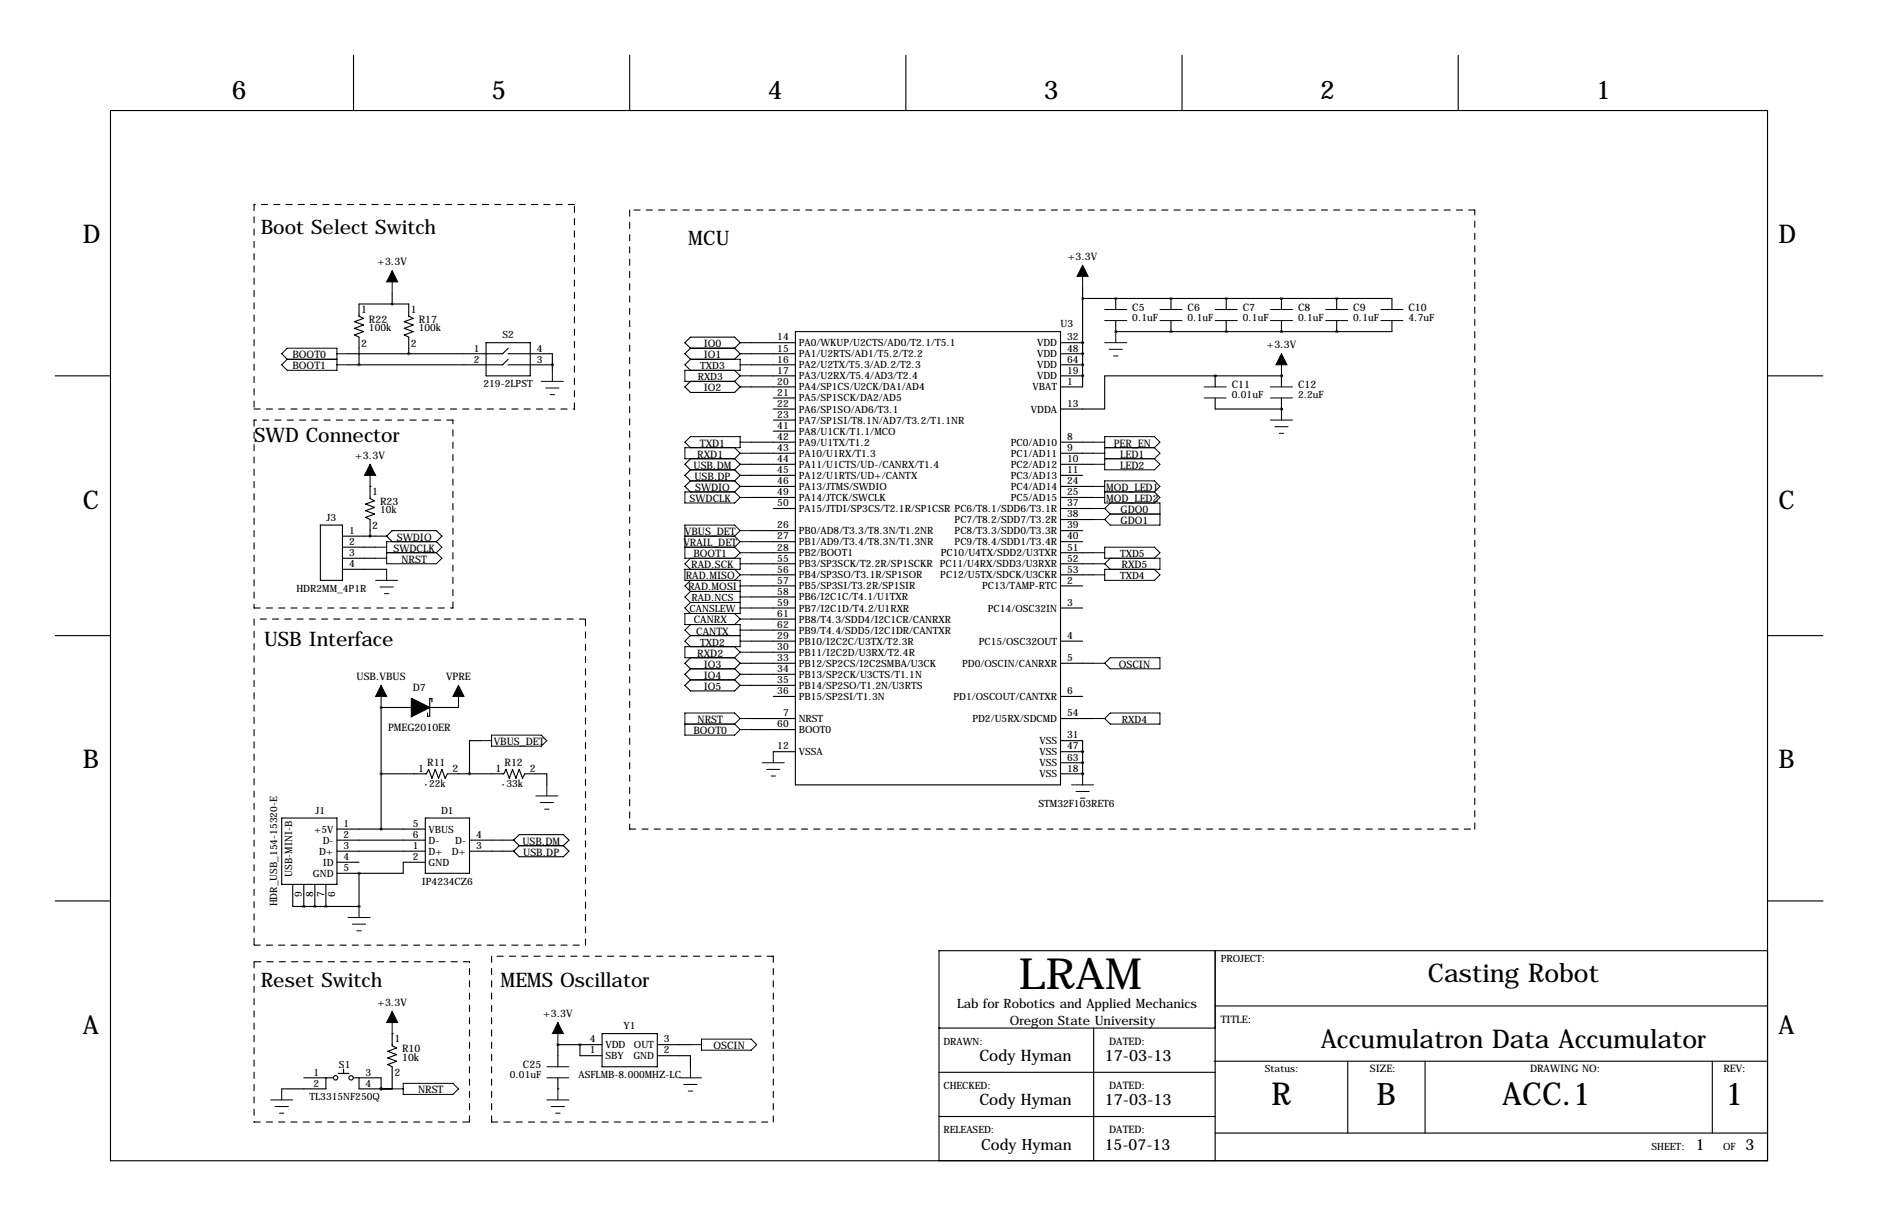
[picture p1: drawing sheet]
<svg xmlns="http://www.w3.org/2000/svg" width="432mm" height="279mm" viewBox="0 0 432 279" stroke-linecap="round" stroke-linejoin="round" font-family="sans-serif">
<g fill="none" stroke="#000" stroke-width=".25">
<path d="M81.3 12.7v12.7M144.8 12.7v12.7M208.3 12.7v12.7M271.8 12.7v12.7M335.3 12.7v12.7M25.4 25.4h381v241.3h-381zM90.2 67.3v2.5M111.8 78.7h10.1v7.7h-10.1zM170.2 78.7h12.7M170.2 78.7l-1.3 1.3M170.2 78.7l-1.3-1.2h-10.2l-1.2 1.2 1.2 1.3M182.9 76.2h60.9v104.1h-60.9z"/>
<path d="M243.8 78.7h5.1M248.9 78.7h.1M248.9 66v22.9h-5.1M248.9 68.6h71.1v2.5M256.5 68.6h.1M256.5 76.2h.1M256.5 68.6v2.5M256.5 73.7v2.5M269.2 68.6h.1M269.2 76.2h.1M269.2 68.6v2.5M269.2 73.7v2.5"/>
<path d="M281.9 68.6h.1M281.9 76.2h.1M281.9 68.6v2.5M281.9 73.7v2.5M294.6 68.6h.1M294.6 76.2h.1M294.6 68.6v2.5M294.6 73.7v2.5M307.3 76.2h.1M307.3 68.6h.1M307.3 68.6v2.5M307.3 73.7v2.5"/>
<path d="M320 73.7v2.5h-63.5M12.7 86.4h12.7M94 81.3v-3.8l-1-.5 2-.8-2-.8 2-.7-2-.8 2-.7-1-.6v-2.8h-11.5v2.8l1.1 .6-2.1 .7 2.1 .8-2.1 .7 2.1 .8-2.1 .8 1 .5v6.3M116.8 80l-1.2 1.3h-35.6M116.8 81.3h10.2v3.8M116.8 82.5l-1.2 1.3h-35.6M116.8 83.8h10.2M127 83.8h.1M157.5 88.9l1.2-1.3h10.2l1.3 1.3-1.3 1.3h-10.2zM158.7 80h10.2M158.7 80l-1.2 1.3 1.2 1.2h10.2l1.3-1.2M168.9 80l1.3 1.3"/>
<path d="M170.2 81.3h12.7M170.2 88.9h12.7M172.7 86.4h10.2M172.7 83.8h10.2M177.8 91.4h5.1M177.8 94h5.1M177.8 96.5h5.1M177.8 99.1h5.1M243.8 86.4h5.1M243.8 81.3h5.1M243.8 83.8h5.1M248.9 86.4h.1"/>
<path d="M248.9 83.8h.1M248.9 81.3h.1M279.4 86.4h-25.4v7.6h-10.2M279.4 86.4h.1M279.4 86.4v2.5M279.4 91.4v2.6h15.2M279.4 86.4h15.2M294.6 94h.1M294.6 86.4h.1M294.6 86.4v2.5M294.6 91.4v2.6M406.4 86.4h12.7"/>
<path d="M85.1 111.8h.1M85.1 111.8v2.8l1 .5-2 .7 2 .8-2 .7 2 .8-2 .8 1 .5v3.8M158.7 107.9h10.2M158.7 110.5h10.2M158.7 107.9l-1.2 1.3 1.2 1.3M158.7 110.5l-1.2 1.3 1.2 1.2h10.2l1.3-1.2M168.9 107.9l1.3 1.3M168.9 110.5l1.3 1.3M170.2 106.7h12.7M170.2 109.2h12.7M170.2 111.8h12.7M170.2 106.7l-1.3 1.2"/>
<path d="M170.2 106.7l-1.3-1.3h-10.2l-1.2 1.3 1.2 1.2M170.2 109.2l-1.3 1.3M172.7 101.6h10.2M172.7 104.1h10.2M172.7 114.3h10.2M177.8 116.8h5.1M243.8 101.6h7.7M243.8 104.1h7.7M243.8 106.7h7.7M243.8 109.2h5.1M243.8 111.8h7.7M243.8 114.3h7.7"/>
<path d="M243.8 116.8h7.7M243.8 119.4h7.7M73.7 120.7h5v12.6h-5zM78.7 123.2h10.2M78.7 125.7h7.7M78.7 128.3h7.7M78.7 130.8h10.2M88.9 123.2l1.3-1.3h10.1l1.3 1.3-1.3 1.3h-10.1zM172.7 121.9h10.2M172.7 124.5h10.2M172.7 127h10.2M172.7 129.5h10.2"/>
<path d="M172.7 132.1h10.2M172.7 134.6h10.2M172.7 137.2h10.2M172.7 139.7h10.2M243.8 121.9h5.1M243.8 124.5h5.1M243.8 127h7.7M243.8 129.5h7.7M243.8 132.1h7.7M243.8 134.6h5.1M243.8 139.7h5.1M12.7 146h12.7"/>
<path d="M158.7 153.7h10.2M158.7 156.2h10.2M158.7 153.7l-1.2 1.2 1.2 1.3M158.7 156.2l-1.2 1.3 1.2 1.3h10.2l1.3-1.3M168.9 153.7l1.3 1.2M168.9 156.2l1.3 1.3M170.2 152.4h12.7M170.2 154.9h12.7M170.2 157.5h12.7M170.2 152.4l-1.3 1.3M170.2 152.4l-1.3-1.3h-10.2l-1.2 1.3 1.2 1.3M170.2 154.9l-1.3 1.3"/>
<path d="M172.7 142.2h10.2M172.7 144.8h10.2M172.7 147.3h10.2M172.7 149.9h10.2M243.8 147.3h5.1M243.8 152.4h7.7M406.4 146h12.7M87.6 162.6h.1M87.6 177.8h10.4l.6-1 .7 2 .8-2 .7 2 .8-2 .8 2 .5-1h12.9l.5-1 .8 2 .8-2 .7 2 .8-2 .7 2 .5-1h5.1v2.5M87.6 162.6h7M87.6 162.6v27.9M98.7 162.6h6.7"/>
<path d="M99.3 161.3v-.8h-.5v4.1h-.5v-.8M110.5 170.2h-2.6v7.6M172.7 165.1h10.2M172.7 167.6h10.2M177.8 172.7h.1M177.8 160h5.1M177.8 172.7h5.1M243.8 160h5.1M243.8 165.1h7.7M243.8 175.3h5.1M243.8 172.7h5.1M243.8 170.2h5.1v7.6"/>
<path d="M243.8 177.8h5.1M248.9 172.7h.1M248.9 175.3h.1M248.9 177.8h.1M64.8 188h12.7v15.2h-12.7zM77.5 198.1h5M77.5 195.6h20.3M77.5 193h20.3M77.5 190.5h20.3M97.8 180.3h.1M97.8 198.1h-5.1v2.6h-10.2M97.8 188h10.1v12.7h-10.1z"/>
<path d="M107.9 195.6h10.2M107.9 193h10.2M115.6 180.3h.1M118.1 193l1.3 1.3M118.1 193l1.3-1.2h10.1l1.3 1.2-1.3 1.3M119.4 194.3h10.1M119.4 194.3l-1.3 1.3M129.5 194.3l1.3 1.3-1.3 1.2h-10.1l-1.3-1.2M12.7 207h12.7M67.3 203.2v5.1h15.2M69.8 208.3h.1M69.8 203.2v5.1"/>
<path d="M72.4 208.3h.1M72.4 203.2v5.1M74.9 208.3h.1M74.9 203.2v5.1M77.5 200.7h5M82.5 200.7h.1M82.5 208.3h.1M82.5 200.7v7.6M279.4 218.4v48.3M406.4 218.4h-190.5v48.3M406.5 207h12.7M90.2 237.5v2.8l1 .5-2 .8 2 .7-2 .8 2 .7-2 .8 1 .5v5.1h-2.6"/>
<path d="M90.2 237.5h.1M138.4 237.5h12.7v7.6h-12.7zM215.9 236.2h63.5M251.5 236.2v30.5M279.4 231.1h127M69.8 247.6h6.9M74.9 247.6v2.6h-10.1M77.7 246.6h2.6M79 245.6v1M81.3 247.6h6.3v2.6M82.5 247.6v2.6h7.7M87.6 250.2h.1"/>
<path d="M128.3 240h.1M128.3 250.2h.1M128.3 240h10.1M128.3 240v5.1M128.3 247.6v2.6M133.3 240h.1M133.3 240v2.6h5.1M151.1 242.6h7.6v2.5M151.1 240h7.6M215.9 246.4h63.5M215.9 256.5h63.5M279.1 243.8h127.3"/>
<path d="M309.9 243.8v16.5M327.7 243.8v16.5M393.7 243.8v16.5M279.4 260.3h127"/>
<circle cx="77.2" cy="247.6" r=".51"/>
<circle cx="80.7" cy="247.7" r=".51"/>
</g>
<g fill="none" stroke="#000" stroke-width=".25" stroke-dasharray="1.4 1.4">
<path d="M58.4 47v47M132.1 47h-73.7M144.8 48.3v142.2M339.1 48.3h-194.3M58.4 96.5v43.2M58.4 94h73.7M104.1 96.5h-45.7M132.1 94v-47M58.4 139.7h45.7M104.1 139.7v-43.2M58.4 142.2v75M134.6 142.2h-76.2"/>
<path d="M144.8 190.5h194.3M339.1 190.5v-142.2M58.4 217.2h76.2M113 219.7v38.1M134.6 217.2v-75M177.8 219.7h-64.8M58.4 221v36.8M107.9 221h-49.5M58.4 257.8h49.5M107.9 257.8v-36.8M113 257.8h64.8M177.8 257.8v-38.1"/>
</g>
<g fill="none" stroke="#000" stroke-width=".23">
<path d="M90.2 62.2v5.1M248.9 61v5M254 71.1h5.1M254 73.7h5.1M254 78.7h5.1M256.5 76.2v2.5M266.7 71.1h5.1M266.7 73.7h5.1M279.4 71.1h5.1M279.4 73.7h5.1M292.1 71.1h5.1M292.1 73.7h5.1"/>
<path d="M304.8 71.1h5.1M304.8 73.7h5.1M317.5 71.1h5.1M317.5 73.7h5.1M66 82.5h11.5M66 80h11.5v5.1h-11.5l-1.2-1.3 1.2-1.3-1.2-1.2zM77.5 83.8h2.5M77.5 81.3h2.5M124.5 87.6h5M125.5 89.2h3M126.5 90.7h1M127 85.1v2.5"/>
<path d="M158.7 85.1l-1.2-1.3 1.2-1.3h11.5v2.6h-12.7v2.5h11.4l1.3-1.2M168.9 85.1l1.3 1.3M170.2 83.8h2.5M170.2 86.4h2.5M255 80.3h3.1M256 81.8h1M276.9 88.9h5M276.9 91.4h5M292.1 88.9h5.1M292.1 91.4h5.1M292.1 96.5h5.1M293.1 98h3.1"/>
<path d="M294.1 99.6h1M294.6 81.3v5.1M294.6 94v2.5M85.1 106.7v5.1M157.5 113h11.4l1.3 1.3-1.3 1.3h-11.4zM158.7 102.9l-1.2-1.3 1.2-1.3h11.5v2.6h-12.7v2.5h11.4l1.3-1.3M168.9 102.9l1.3 1.2M170.2 101.6h2.5M170.2 104.1h2.5M170.2 114.3h2.5M251.5 101.6h2.5M251.5 104.1h2.5"/>
<path d="M251.5 114.3h2.5M251.5 106.7h2.5M251.5 111.8h2.5M251.5 116.8h2.5M251.5 119.4h2.5M254 102.9h11.4M254 105.4h11.4M254 113h11.4M254 116.8l1.3 1.3M255.3 115.6l-1.3 1.2M255.3 118.1h11.4M255.3 118.1l-1.3 1.3"/>
<path d="M265.4 102.9l1.3-1.3-1.3-1.3h-11.4v7.6h11.4l1.3-1.2-1.3-1.3M265.4 113l1.3-1.2-1.3-1.3h-11.4v5.1h12.7v5.1h-11.4l-1.3-1.3M265.4 102.9l1.3 1.2-1.3 1.3M265.4 113l1.3 1.3-1.3 1.3M86.4 125.7h2.5M86.4 128.3h2.5M86.4 133.3h5M87.4 134.9h3M88.4 136.4h1M88.9 127h11.4M88.9 124.5h11.4l1.3 1.2-1.3 1.3 1.3 1.3-1.3 1.2h-11.4zM88.9 130.8v2.5"/>
<path d="M157.5 125.7h11.4M157.5 123.2h11.4M158.7 138.4l-1.2 1.3 1.2 1.3M158.7 133.3l-1.2 1.3 1.2 1.3M158.7 135.9h11.5M158.7 128.3l-1.2 1.2 1.2 1.3M158.7 135.9l-1.2 1.3 1.2 1.2M158.7 138.4h11.5M168.9 125.7l1.3 1.3M168.9 130.8l1.3 1.3M168.9 123.2l1.3 1.3M170.2 121.9l-1.3-1.2h-11.4v7.6h12.7v2.5h-12.7v2.5h12.7v7.7h-12.7v2.5h12.7v5.1h-12.7v2.5h11.4l1.3-1.2"/>
<path d="M170.2 127h2.5M170.2 129.5h2.5M170.2 132.1h2.5M170.2 132.1l-1.3 1.2M170.2 127l-1.3 1.3M170.2 134.6h2.5M170.2 121.9l-1.3 1.3M170.2 137.2h2.5M170.2 124.5l-1.3 1.2M170.2 124.5h2.5M170.2 139.7h2.5M170.2 121.9h2.5"/>
<path d="M251.5 127h2.5M251.5 129.5h2.5M251.5 132.1h2.5M254 129.5l1.3 1.3M255.3 128.3l-1.3 1.2M265.4 128.3l1.3-1.3-1.3-1.3h-11.4v2.6h12.7v2.5h-12.7v2.5h11.4l1.3-1.2-1.3-1.3M87.6 157.5v5.1M105.4 157.5v5.1M158.7 146h11.5M158.7 146l-1.2 1.3 1.2 1.3M158.7 143.5l-1.2 1.3 1.2 1.2M168.9 148.6l1.3 1.3"/>
<path d="M168.9 141l1.3 1.2M170.2 147.3h2.5M170.2 149.9h2.5M170.2 142.2h2.5M170.2 142.2l-1.3 1.3M170.2 144.8h2.5M251.5 152.4h2.5M255.3 151.1h11.4v2.6h-11.4l-1.3-1.3zM110.5 170.2h2.5M113 168.9h11.5l1.2 1.3-1.2 1.2h-11.5zM157.5 166.4h11.4M168.9 166.4l1.3 1.2"/>
<path d="M170.2 167.6h2.5M170.2 165.1l-1.3-1.3h-11.4v5.1h11.4l1.3-1.3M170.2 165.1h2.5M170.2 165.1l-1.3 1.3M175.3 175.3h5M176.3 176.8h3M177.3 178.3h1M177.8 172.7v2.6M248.9 177.8v2.5M251.5 165.1h2.5M255.3 163.8h11.4v2.6h-11.4l-1.3-1.3zM123.2 182.9h5.1"/>
<path d="M124.2 184.4h3.1M125.2 185.9h1M125.7 180.3v2.6M246.4 180.3h5.1M247.4 181.9h3M248.4 183.4h1M80 210.8h5.1M81 212.3h3.1M82 213.9h1.1M82.5 208.3v2.5M90.2 232.4v5.1M128.3 234.9v5.1"/>
<path d="M161.3 238.8h11.4l1.3 1.2-1.3 1.3h-11.4zM62.2 252.7h5.1M63.2 254.3h3.1M64.3 255.8h1M64.8 250.2v2.5M90.2 250.2h2.5M92.7 248.9h11.4l1.3 1.3-1.3 1.3h-11.4zM125.7 245.1h5.1M125.7 247.6h5.1M125.7 252.7h5.1M126.7 254.3h3.1M127.8 255.8h1"/>
<path d="M128.3 250.2v2.5M156.2 247.6h5.1M157.2 249.2h3.1M158.2 250.7h1.1M158.7 240h2.6M158.7 245.1v2.5"/>
</g>
<path d="M94.6 160.5l4.1 2.1-4.1 2z" fill="#000" stroke="#000" stroke-width=".38"/>
<path d="M90.2 62.2l1.2 2.6h-2.5zM248.9 61l1.3 2.5h-2.6zM294.6 81.3l1.3 2.5h-2.5zM85.1 106.7l1.3 2.5h-2.6zM87.6 157.5l1.3 2.5h-2.5zM105.4 157.5l1.3 2.5h-2.6zM90.2 232.4l1.2 2.5h-2.5zM128.3 234.9l1.2 2.6h-2.5z" fill="#000" stroke="#000" stroke-width=".23"/>
<path d="M82.5 200.7a.05 .05 0 0 0 .1 0 .05 .05 0 0 0-.1 0zM74.9 208.3a.05 .05 0 0 0 .1 0 .05 .05 0 0 0-.1 0zM69.8 208.3a.05 .05 0 0 0 .1 0 .05 .05 0 0 0-.1 0zM82.5 208.3a.05 .05 0 0 0 .1 0 .05 .05 0 0 0-.1 0zM87.6 190.5a.05 .05 0 0 0 .1 0 .05 .05 0 0 0-.1 0zM256.5 68.6a.05 .05 0 0 0 .1 0 .05 .05 0 0 0-.1 0zM269.2 68.6a.05 .05 0 0 0 .1 0 .05 .05 0 0 0-.1 0zM281.9 68.6a.05 .05 0 0 0 .1 0 .05 .05 0 0 0-.1 0zM294.6 68.6a.05 .05 0 0 0 .1 0 .05 .05 0 0 0-.1 0zM294.6 76.2a.05 .05 0 0 0 .1 0 .05 .05 0 0 0-.1 0zM281.9 76.2a.05 .05 0 0 0 .1 0 .05 .05 0 0 0-.1 0zM269.2 76.2a.05 .05 0 0 0 .1 0 .05 .05 0 0 0-.1 0zM256.5 76.2a.05 .05 0 0 0 .1 0 .05 .05 0 0 0-.1 0zM307.3 68.6a.05 .05 0 0 0 .1 0 .05 .05 0 0 0-.1 0zM307.3 76.2a.05 .05 0 0 0 .1 0 .05 .05 0 0 0-.1 0zM294.6 94a.05 .05 0 0 0 .1 0 .05 .05 0 0 0-.1 0zM294.6 86.4a.05 .05 0 0 0 .1 0 .05 .05 0 0 0-.1 0zM87.6 250.2a.05 .05 0 0 0 .1 0 .05 .05 0 0 0-.1 0zM133.3 240a.05 .05 0 0 0 .1 0 .05 .05 0 0 0-.1 0zM128.2 240a.05 .05 0 0 0 .1 0 .05 .05 0 0 0-.1 0zM87.6 162.6a.05 .05 0 0 0 .1 0 .05 .05 0 0 0-.1 0zM87.6 177.8a.05 .05 0 0 0 .1 0 .05 .05 0 0 0-.1 0zM107.9 177.8a.05 .05 0 0 0 .1 0 .05 .05 0 0 0-.1 0zM90.1 69.9a.05 .05 0 0 0 .1 0 .05 .05 0 0 0-.1 0zM82.5 83.8a.05 .05 0 0 0 .1 0 .05 .05 0 0 0-.1 0zM87.6 250.2a.05 .05 0 0 0 .1 0 .05 .05 0 0 0-.1 0z" fill="#000" stroke="#000" stroke-width=".63"/>
<text font-size="9.9" x="234.3" y="227.3">LRAM</text>
<g font-size="7.3">
<text x="292.4" y="254">R</text>
<text x="345.4" y="254">ACC.1</text>
<text x="396.7" y="254">1</text>
</g>
<text font-size="7.1" x="316.5" y="254">B</text>
<g font-size="5.9">
<text x="53.3" y="22.9">6</text>
<text x="113" y="22.9">5</text>
<text x="176.5" y="22.9">4</text>
<text x="240" y="22.9">3</text>
<text x="303.5" y="22.9">2</text>
<text x="367" y="22.9">1</text>
<text x="19" y="55.9">D</text>
<text x="408.9" y="55.9">D</text>
<text x="19" y="116.8">C</text>
<text x="408.9" y="116.8">C</text>
<text x="19" y="176.5">B</text>
<text x="408.9" y="176.5">B</text>
<text x="328.3" y="225.6">Casting Robot</text>
<text x="19" y="237.5">A</text>
<text x="408.9" y="237.5">A</text>
<text x="303.7" y="240.8">Accumulatron Data Accumulator</text>
</g>
<g font-size="4.6">
<text x="59.9" y="53.8">Boot Select Switch</text>
<text x="158.2" y="56.4">MCU</text>
<text x="58.4" y="101.6">SWD Connector</text>
<text x="60.7" y="148.3">USB Interface</text>
<text x="59.9" y="226.8">Reset Switch</text>
<text x="115.1" y="226.8">MEMS Oscillator</text>
</g>
<g font-size="3.6">
<text x="225.2" y="243.8">Cody Hyman</text>
<text x="254" y="243.8">17-03-13</text>
<text x="225.2" y="254">Cody Hyman</text>
<text x="254" y="254">17-03-13</text>
<text x="225.6" y="264.1">Cody Hyman</text>
<text x="254" y="264.1">15-07-13</text>
<text x="389.9" y="264.1">1</text>
<text x="401.3" y="264.1">3</text>
</g>
<g font-size="3">
<text x="220.1" y="231.6">Lab for Robotics and Applied Mechanics</text>
<text x="232.2" y="235.5">Oregon State University</text>
</g>
<g font-size="2.4">
<text x="245.5" y="59.7">+3.3V</text>
<text x="86.8" y="61">+3.3V</text>
<text x="83.1" y="71.9">1</text>
<text x="94.5" y="71.9">1</text>
<text x="260.3" y="71.4">C5</text>
<text x="273" y="71.4">C6</text>
<text x="285.7" y="71.4">C7</text>
<text x="298.4" y="71.4">C8</text>
<text x="311.1" y="71.4">C9</text>
<text x="323.8" y="71.4">C10</text>
<text x="84.8" y="74.2">R22</text>
<text x="96.3" y="74.2">R17</text>
<text x="67.2" y="82.3">BOOT0</text>
<text x="83.1" y="79.6">2</text>
<text x="94.5" y="79.6">2</text>
<text x="161.8" y="79.8">IO0</text>
<text x="161.8" y="82.3">IO1</text>
<text x="291.2" y="80">+3.3V</text>
<text x="67.2" y="84.8">BOOT1</text>
<text x="161.8" y="89.9">IO2</text>
<text x="283.2" y="89.2">C11</text>
<text x="298.4" y="89.2">C12</text>
<text x="81.7" y="105.4">+3.3V</text>
<text x="159.5" y="107.7">USB.DM</text>
<text x="160.3" y="105.2">RXD1</text>
<text x="160.9" y="102.6">TXD1</text>
<text x="256.1" y="102.6">PER_EN</text>
<text x="257.6" y="105.2">LED1</text>
<text x="257.6" y="107.7">LED2</text>
<text x="85.6" y="113.8">1</text>
<text x="159.7" y="110.2">USB.DP</text>
<text x="159.8" y="112.8">SWDIO</text>
<text x="254.3" y="112.8">MOD_LED1</text>
<text x="87.4" y="116.1">R23</text>
<text x="158.6" y="115.3">SWDCLK</text>
<text x="254.3" y="115.3">MOD_LED2</text>
<text x="257.7" y="117.9">GDO0</text>
<text x="85.6" y="121.5">2</text>
<text x="91.2" y="124.2">SWDIO</text>
<text x="157.1" y="125.5">VRAIL_DET</text>
<text x="157.5" y="122.9">VBUS_DET</text>
<text x="257.7" y="120.4">GDO1</text>
<text x="90.5" y="126.7">SWDCLK</text>
<text x="92.3" y="129.3">NRST</text>
<text x="158.9" y="130.6">RAD.SCK</text>
<text x="159.5" y="128">BOOT1</text>
<text x="257.9" y="130.6">RXD5</text>
<text x="157.7" y="133.1">RAD.MISO</text>
<text x="158.2" y="135.6">RAD.MOSI</text>
<text x="159.5" y="143.3">CANRX</text>
<text x="160.1" y="145.8">CANTX</text>
<text x="160.3" y="150.9">RXD2</text>
<text x="161.8" y="153.4">IO3</text>
<text x="161.8" y="156">IO4</text>
<text x="257.3" y="153.4">OSCIN</text>
<text x="82" y="156.2">USB.VBUS</text>
<text x="94.9" y="158.8">D7</text>
<text x="102.6" y="156.2">VPRE</text>
<text x="161.8" y="158.5">IO5</text>
<text x="160.4" y="166.1">NRST</text>
<text x="89.2" y="168">PMEG2010ER</text>
<text x="113.5" y="171.2">VBUS_DET</text>
<text x="159.5" y="168.7">BOOT0</text>
<text x="96.1" y="177.4">1</text>
<text x="98.2" y="176">R11</text>
<text x="104.1" y="177.3">2</text>
<text x="113.9" y="177.4">1</text>
<text x="116" y="176">R12</text>
<text x="121.8" y="177.3">2</text>
<text x="120.1" y="194.1">USB.DM</text>
<text x="120.3" y="196.6">USB.DP</text>
<text x="86.8" y="231.1">+3.3V</text>
<text x="124.9" y="233.7">+3.3V</text>
<text x="90.7" y="239.5">1</text>
<text x="280.7" y="234.9">TITLE:</text>
<text x="92.5" y="241.8">R10</text>
<text x="92.5" y="243.7">10k</text>
<text x="120.2" y="245.4">C25</text>
<text x="164" y="241">OSCIN</text>
<text x="255" y="240">DATED:</text>
<text x="90.7" y="247.3">2</text>
<text x="96.1" y="251.2">NRST</text>
<text x="255" y="250.2">DATED:</text>
<text x="315" y="246.4">SIZE:</text>
<text x="351.8" y="246.4">DRAWING NO:</text>
<text x="396.2" y="246.4">REV:</text>
<text x="255" y="260.3">DATED:</text>
</g>
<g font-size="2.3">
<text x="84.8" y="76">100k</text>
<text x="96.3" y="76">100k</text>
<text x="115.5" y="77.7">S2</text>
<text x="243.8" y="75.2">U3</text>
<text x="260.3" y="73.7">0.1uF</text>
<text x="273" y="73.7">0.1uF</text>
<text x="285.7" y="73.7">0.1uF</text>
<text x="298.4" y="73.7">0.1uF</text>
<text x="311.1" y="73.7">0.1uF</text>
<text x="323.8" y="73.7">4.7uF</text>
<text x="108.9" y="80.8">1</text>
<text x="108.9" y="83.3">2</text>
<text x="123.4" y="80.8">4</text>
<text x="123.4" y="83.3">3</text>
<text x="178.7" y="78.2">14</text>
<text x="178.7" y="80.8">15</text>
<text x="178.7" y="83.3">16</text>
<text x="183.6" y="79.5">PA0/WKUP/U2CTS/AD0/T2.1/T5.1</text>
<text x="183.6" y="82.1">PA1/U2RTS/AD1/T5.2/T2.2</text>
<text x="238.5" y="82.1">VDD</text>
<text x="238.5" y="79.5">VDD</text>
<text x="245.4" y="83.3">64</text>
<text x="245.4" y="80.8">48</text>
<text x="245.4" y="78.2">32</text>
<text x="111.2" y="89">219-2LPST</text>
<text x="160.4" y="87.4">RXD3</text>
<text x="161" y="84.8">TXD3</text>
<text x="178.7" y="85.9">17</text>
<text x="178.7" y="88.4">20</text>
<text x="183.6" y="84.6">PA2/U2TX/T5.3/AD.2/T2.3</text>
<text x="183.6" y="87.2">PA3/U2RX/T5.4/AD3/T2.4</text>
<text x="183.6" y="89.7">PA4/SP1CS/U2CK/DA1/AD4</text>
<text x="237.4" y="89.7">VBAT</text>
<text x="238.5" y="84.6">VDD</text>
<text x="238.5" y="87.2">VDD</text>
<text x="245.4" y="88.4">1</text>
<text x="245.4" y="85.9">19</text>
<text x="178.7" y="90.9">21</text>
<text x="178.7" y="93.5">22</text>
<text x="183.6" y="92.2">PA5/SP1SCK/DA2/AD5</text>
<text x="183.6" y="94.8">PA6/SP1SO/AD6/T3.1</text>
<text x="237" y="94.8">VDDA</text>
<text x="245.4" y="93.5">13</text>
<text x="283.2" y="91.5">0.01uF</text>
<text x="298.4" y="91.5">2.2uF</text>
<text x="178.7" y="96">23</text>
<text x="178.7" y="98.6">41</text>
<text x="178.7" y="101.1">42</text>
<text x="183.6" y="97.3">PA7/SP1SI/T8.1N/AD7/T3.2/T1.1NR</text>
<text x="183.6" y="99.9">PA8/U1CK/T1.1/MCO</text>
<text x="245.4" y="101.1">8</text>
<text x="178.7" y="103.6">43</text>
<text x="178.7" y="106.2">44</text>
<text x="183.6" y="102.4">PA9/U1TX/T1.2</text>
<text x="183.6" y="104.9">PA10/U1RX/T1.3</text>
<text x="183.6" y="107.5">PA11/U1CTS/UD-/CANRX/T1.4</text>
<text x="232.4" y="102.4">PC0/AD10</text>
<text x="232.4" y="104.9">PC1/AD11</text>
<text x="232.4" y="107.5">PC2/AD12</text>
<text x="245.4" y="103.6">9</text>
<text x="245.4" y="106.2">10</text>
<text x="178.7" y="108.7">45</text>
<text x="178.7" y="111.3">46</text>
<text x="178.7" y="113.8">49</text>
<text x="183.6" y="110">PA12/U1RTS/UD+/CANTX</text>
<text x="183.6" y="112.6">PA13/JTMS/SWDIO</text>
<text x="232.4" y="110">PC3/AD13</text>
<text x="232.4" y="112.6">PC4/AD14</text>
<text x="245.4" y="108.7">11</text>
<text x="245.4" y="111.3">24</text>
<text x="245.4" y="113.8">25</text>
<text x="75.1" y="119.6">J3</text>
<text x="87.4" y="117.9">10k</text>
<text x="178.7" y="116.3">50</text>
<text x="183.6" y="115.1">PA14/JTCK/SWCLK</text>
<text x="183.6" y="117.6">PA15/JTDI/SP3CS/T2.1R/SP1CSR PC6/T8.1/SDD6/T3.1R</text>
<text x="232.4" y="115.1">PC5/AD15</text>
<text x="245.4" y="116.3">37</text>
<text x="245.4" y="118.9">38</text>
<text x="80.3" y="122.7">1</text>
<text x="80.3" y="125.2">2</text>
<text x="178.7" y="121.4">26</text>
<text x="178.7" y="124">27</text>
<text x="183.6" y="122.7">PB0/AD8/T3.3/T8.3N/T1.2NR</text>
<text x="183.6" y="125.3">PB1/AD9/T3.4/T8.3N/T1.3NR</text>
<text x="219.5" y="120.2">PC7/T8.2/SDD7/T3.2R</text>
<text x="219.5" y="122.7">PC8/T3.3/SDD0/T3.3R</text>
<text x="219.5" y="125.3">PC9/T8.4/SDD1/T3.4R</text>
<text x="245.4" y="121.4">39</text>
<text x="245.4" y="124">40</text>
<text x="80.3" y="127.8">3</text>
<text x="80.3" y="130.3">4</text>
<text x="178.7" y="126.5">28</text>
<text x="178.7" y="129">55</text>
<text x="178.7" y="131.6">56</text>
<text x="183.6" y="127.8">PB2/BOOT1</text>
<text x="183.6" y="130.3">PB3/SP3SCK/T2.2R/SP1SCKR PC11/U4RX/SDD3/U3RXR</text>
<text x="216.3" y="127.8">PC10/U4TX/SDD2/U3TXR</text>
<text x="245.4" y="126.5">51</text>
<text x="245.4" y="129">52</text>
<text x="245.4" y="131.6">53</text>
<text x="257.5" y="128">TXD5</text>
<text x="68.2" y="136">HDR2MM_4P1R</text>
<text x="178.7" y="134.1">57</text>
<text x="178.7" y="136.7">58</text>
<text x="183.6" y="132.9">PB4/SP3SO/T3.1R/SP1SOR</text>
<text x="183.6" y="135.4">PB5/SP3SI/T3.2R/SP1SIR</text>
<text x="183.6" y="138">PB6/I2C1C/T4.1/U1TXR</text>
<text x="216.2" y="132.9">PC12/U5TX/SDCK/U3CKR</text>
<text x="225.8" y="135.4">PC13/TAMP-RTC</text>
<text x="245.4" y="134.1">2</text>
<text x="257.5" y="133.1">TXD4</text>
<text x="158.6" y="140.7">CANSLEW</text>
<text x="159" y="138.2">RAD.NCS</text>
<text x="178.7" y="139.2">59</text>
<text x="178.7" y="141.7">61</text>
<text x="183.6" y="140.5">PB7/I2C1D/T4.2/U1RXR</text>
<text x="183.6" y="143">PB8/T4.3/SDD4/I2C1CR/CANRXR</text>
<text x="227.1" y="140.5">PC14/OSC32IN</text>
<text x="245.4" y="139.2">3</text>
<text x="161" y="148.3">TXD2</text>
<text x="178.7" y="144.3">62</text>
<text x="178.7" y="146.8">29</text>
<text x="178.7" y="149.4">30</text>
<text x="183.6" y="145.6">PB9/T4.4/SDD5/I2C1DR/CANTXR</text>
<text x="183.6" y="148.1">PB10/I2C2C/U3TX/T2.3R</text>
<text x="225" y="148.1">PC15/OSC32OUT</text>
<text x="245.4" y="146.8">4</text>
<text x="178.7" y="151.9">33</text>
<text x="178.7" y="154.4">34</text>
<text x="183.6" y="150.7">PB11/I2C2D/U3RX/T2.4R</text>
<text x="183.6" y="153.2">PB12/SP2CS/I2C2SMBA/U3CK</text>
<text x="183.6" y="155.7">PB13/SP2CK/U3CTS/T1.1N</text>
<text x="221.2" y="153.2">PD0/OSCIN/CANRXR</text>
<text x="245.4" y="151.9">5</text>
<text x="178.7" y="157">35</text>
<text x="178.7" y="159.5">36</text>
<text x="183.6" y="158.3">PB14/SP2SO/T1.2N/U3RTS</text>
<text x="183.6" y="160.8">PB15/SP2SI/T1.3N</text>
<text x="219.2" y="160.8">PD1/OSCOUT/CANTXR</text>
<text x="245.4" y="159.5">6</text>
<text x="178.7" y="167.1">60</text>
<text x="180" y="164.6">7</text>
<text x="183.6" y="165.9">NRST</text>
<text x="223.6" y="165.9">PD2/U5RX/SDCMD</text>
<text x="245.4" y="164.6">54</text>
<text x="258" y="166.1">RXD4</text>
<text x="178.7" y="172.2">12</text>
<text x="183.6" y="168.4">BOOT0</text>
<text x="183.6" y="173.5">VSSA</text>
<text x="239" y="173.5">VSS</text>
<text x="239" y="171">VSS</text>
<text x="245.4" y="172.2">47</text>
<text x="245.4" y="169.7">31</text>
<text x="239" y="176.1">VSS</text>
<text x="239" y="178.6">VSS</text>
<text x="245.4" y="174.8">63</text>
<text x="245.4" y="177.3">18</text>
<text x="98.7" y="180.9">22k</text>
<text x="116.5" y="180.9">33k</text>
<text x="238.8" y="185.5">STM32F103RET6</text>
<text x="72.2" y="191.3">+5V</text>
<text x="72.5" y="186.9">J1</text>
<text x="79" y="190">1</text>
<text x="94.9" y="190">5</text>
<text x="98.6" y="191.3">VBUS</text>
<text x="101.4" y="186.9">D1</text>
<text x="73.4" y="196.4">D+</text>
<text x="74.2" y="193.8">D-</text>
<text x="79" y="197.6">4</text>
<text x="79" y="195.1">3</text>
<text x="79" y="192.5">2</text>
<text x="94.9" y="192.5">6</text>
<text x="94.9" y="195.1">1</text>
<text x="94.9" y="197.6">2</text>
<text x="98.6" y="193.8">D-</text>
<text x="98.6" y="196.4">D+</text>
<text x="103.9" y="196.4">D+</text>
<text x="104.7" y="193.8">D-</text>
<text x="109.5" y="192.5">4</text>
<text x="109.5" y="195.1">3</text>
<text x="67.1" y="201.4" transform="rotate(-90 67.1 201.4)">USB-MINI-B</text>
<text x="72" y="201.5">GND</text>
<text x="74.2" y="198.9">ID</text>
<text x="79" y="200.2">5</text>
<text x="97" y="203.3">IP4234CZ6</text>
<text x="98.6" y="198.9">GND</text>
<text x="63.8" y="208.3" transform="rotate(-90 63.8 208.3)">HDR_USB_154-15320-E</text>
<text x="69.4" y="206" transform="rotate(-90 69.4 206)">9</text>
<text x="72" y="206" transform="rotate(-90 72 206)">8</text>
<text x="74.5" y="206" transform="rotate(-90 74.5 206)">7</text>
<text x="77.1" y="206" transform="rotate(-90 77.1 206)">6</text>
<text x="280.7" y="221">PROJECT:</text>
<text x="135.6" y="239.5">4</text>
<text x="143.4" y="236.5">Y1</text>
<text x="152.7" y="239.5">3</text>
<text x="77.9" y="245.4">S1</text>
<text x="135.6" y="242.1">1</text>
<text x="139.2" y="240.8">VDD</text>
<text x="139.2" y="243.4">SBY</text>
<text x="145.6" y="243.4">GND</text>
<text x="145.8" y="240.8">OUT</text>
<text x="152.7" y="242.1">2</text>
<text x="216.9" y="240">DRAWN:</text>
<text x="72.1" y="247.1">1</text>
<text x="72.1" y="249.7">2</text>
<text x="84.1" y="247.1">3</text>
<text x="84.1" y="249.7">4</text>
<text x="117.2" y="247.7">0.01uF</text>
<text x="133" y="247.7">ASFLMB-8.000MHZ-LC</text>
<text x="216.9" y="250.2">CHECKED:</text>
<text x="290.8" y="246.4">Status:</text>
<text x="71.1" y="252.8">TL3315NF250Q</text>
<text x="216.9" y="260.3">RELEASED:</text>
<text x="379.7" y="264.2">SHEET:</text>
<text x="396.2" y="264.2">OF</text>
</g>
</svg>
